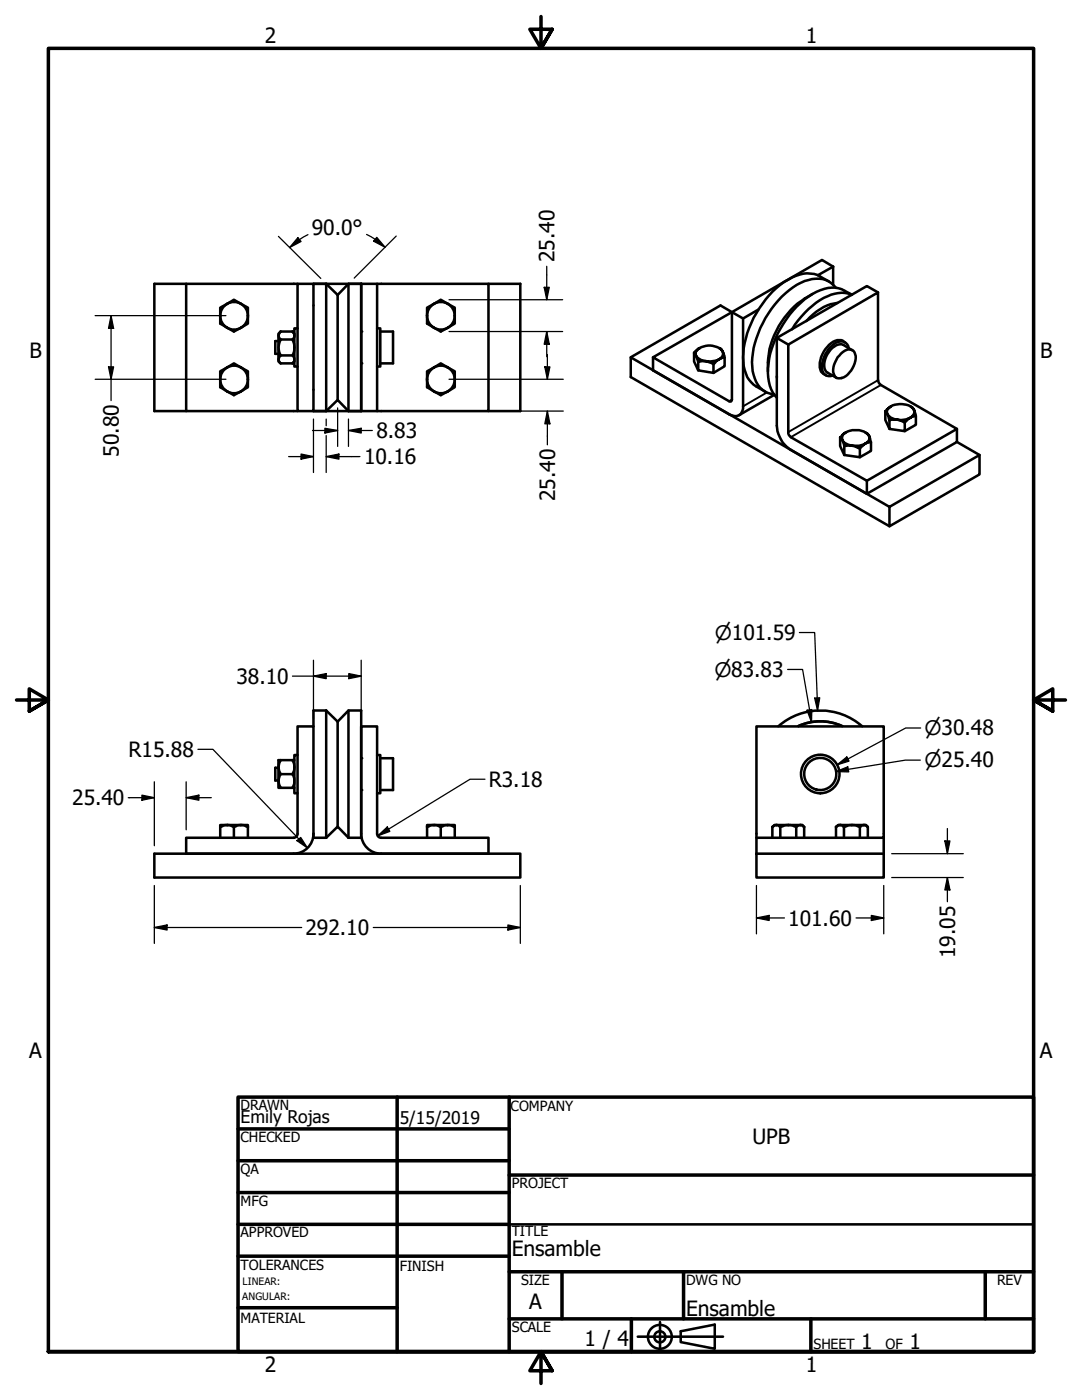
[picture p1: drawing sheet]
<svg xmlns="http://www.w3.org/2000/svg" width="216mm" height="279mm" viewBox="0 0 216 279" stroke-linecap="round" stroke-linejoin="round" font-family="sans-serif">
<!-- layer: Visible (ANSI) -->
<g fill="none" stroke="#000" stroke-width=".51">
<path d="M37.1 56.6h-6.3v25.4h6.3M59.4 56.6h-22.3v25.4h22.3M59.4 56.6h3.1v25.4h-3.1zM62.5 56.6h9.6M67.4 58.9v20.9M69.5 56.6v25.4l-2.1-2.2-2.3 2.2v-25.4l2.3 2.3M72.1 56.6h3.1v25.4h-3.1zM72.1 56.6h-2.6l-2.1 2.3M72.1 56.6v25.4h-9.6M75.2 56.6h22.3v25.4h-22.3M97.5 56.6h6.3v25.4h-6.3M162.1 58.7a16.4 16.4 0 0 0-8.9 15.4"/>
<path d="M165.4 56.2a6.5 6.5 0 0 0-7.3-.8 19.2 19.2 0 0 0-9.3 12.1 10.4 10.4 0 0 0 .7 8.3 7.2 7.2 0 0 0 3.2 2.4M166.2 53.2l-2.2-1.3-18 10.4v17.5l-.1 .3h-.4l-15.2-8.8 15.7-9M166.2 53.2l-3 1.7M166.2 53.2v3.6M166.8 57.5a4.6 4.6 0 0 0-5.4-1.6 14.9 14.9 0 0 0-8.1 6.7 17.6 17.6 0 0 0-3.1 11.4 5.2 5.2 0 0 0 3.7 4.6l.6 .1M169.9 58.9a6.2 6.2 0 0 0-5.5 .5 17.5 17.5 0 0 0-6.3 6.3M170 58.8a6.6 6.6 0 0 0-4-1.4 11.8 11.8 0 0 0-7.7 4.5 19.7 19.7 0 0 0-5.1 12.6l.1 .8a6.4 6.4 0 0 0 1.7 4.1M175.2 58.4l-2.2-1.3-18 10.3v17.6a6.3 6.3 0 0 0 2.8 4.8l15.2 8.8M43.9 63a2.76 2.76 0 0 1 2.8-2.7 2.76 2.76 0 0 1 2.8 2.7M43.9 63v-1.6l2.8-1.6 2.8 1.6v1.6M43.9 63v1.6l1.4 .8M43.9 63a2.76 2.76 0 0 0 1.4 2.4"/>
<path d="M45.3 78.1a2.76 2.76 0 0 0 2.8 0M45.3 65.4a2.76 2.76 0 0 0 2.8 0M45.3 73.3a2.76 2.76 0 0 0 0 4.8M45.3 73.3a2.76 2.76 0 0 1 2.8 0M45.3 73.3l1.4-.8 1.4 .8M45.3 73.3l-1.4 .8v3.2l1.4 .8M45.3 78.1l1.4 .8 1.4-.8M45.3 65.4l1.4 .8 1.4-.8M48.1 73.3l1.4 .8v3.2l-1.4 .8M48.1 73.3a2.76 2.76 0 0 1 0 4.8M49.5 63v1.6l-1.4 .8M49.5 63a2.76 2.76 0 0 1-1.4 2.4"/>
<path d="M55.6 68.1h-.7v2.5h.7M56 70.9a.93 .93 0 0 0 0 1.6M56 67.8a3.1 3.1 0 0 0 0 3.1M56 66.2a.93 .93 0 0 0 0 1.6M56 66.2l-.4 .4v5.5l.4 .4M56 66.2h2.4M56 72.5h2.4M56 70.9h2.4M56 67.8h2.4M58.4 66.2a1.02 1.02 0 0 1 0 1.6 3.5 3.5 0 0 1 0 3.1 1.02 1.02 0 0 1 0 1.6M58.4 66.2l.3 .4M58.7 72.1l-.3 .4"/>
<path d="M59.4 65.5h-.7v7.7h.7M75.2 65.5h.7v7.7h-.7M75.9 66.2h2.5v6.3h-2.5M85.2 63a2.76 2.76 0 0 1 2.8-2.7 2.76 2.76 0 0 1 2.7 2.7M85.2 63v-1.6l2.7-1.6 2.8 1.6v1.6M85.2 63v1.6l1.4 .8M85.2 63a2.76 2.76 0 0 0 1.4 2.4M86.6 65.4a2.76 2.76 0 0 0 2.8 0M86.6 78.1a2.76 2.76 0 0 0 2.8 0M86.6 73.3a2.76 2.76 0 0 0 0 4.8M86.6 73.3a2.76 2.76 0 0 1 2.8 0M86.6 73.3l1.3-.8 1.4 .8"/>
<path d="M86.6 73.3l-1.4 .8v3.2l1.4 .8M86.6 65.4l1.3 .8 1.4-.8M86.6 78.1l1.3 .8 1.4-.8M89.3 73.3l1.4 .8v3.2l-1.4 .8M89.4 73.3a2.76 2.76 0 0 1 0 4.8M90.7 63v1.6l-1.4 .8M90.7 63a2.76 2.76 0 0 1-1.3 2.4M125.9 71.3l51.6 29.9M138.5 70.4v1.7l.8 1.8M138.7 70.1l.9-.6-.3 .2a1.07 1.07 0 0 0-.4 1.3l-.4-.6zM138.9 71l.4 .5 .7 .4 .8 .2-1.5 .1zM139.3 72.2v1.7l3.1 .5v-1.7"/>
<path d="M139.6 69.5a3.7 3.7 0 0 1 4.4 .4l.2 .3-.2-.4-.5-.3M140.8 72.1l1.9-.1 .8-.3-1.1 1zM144.2 70.2l.4 1.2h-.6l-.5 .3 .3-.2a1.16 1.16 0 0 0 .4-1.3zM144.6 71.4v1.7l-2.2 1.3M146 62.3l-2.2-1.3-17.9 10.3v3.9l51.6 29.8M146 62.3l2.3 1.3M148.3 63.6v17.5a1.7 1.7 0 0 1-.9 1.8 1.7 1.7 0 0 1-1.9-.2l-15.2-8.8v-2.6M151.3 61.8l-3 1.8M154.5 78.8l-7.1 4.1M155 67.4l2.3 1.4M155 75.1v.2M157.3 68.8l17.9-10.4v17.5l.1 .4 .5 .5 15.1 8.8-17.9 10.3-15.2-8.7-.3-.3-.2-.4z"/>
<path d="M167.1 60.5a9.4 9.4 0 0 0-6.2 3.6M167.8 70.5l.4-.3a1.44 1.44 0 0 1 1.6-.4 1.44 1.44 0 0 1 1 1.3 4.8 4.8 0 0 1-2.8 4.3 1.21 1.21 0 0 1-1.8-1.2 5.2 5.2 0 0 1 1.6-3.7zM168.6 68.3a2.23 2.23 0 0 0-3.2 .5 5.2 5.2 0 0 0-1.6 5.4l1 .7M169.4 69.5a1.68 1.68 0 0 0-2.9-.9 5.5 5.5 0 0 0-2.3 5.7 1.45 1.45 0 0 0 2 .6M170.1 69.9l-1.8-1.1a2.48 2.48 0 0 0-2.9 1.4 3.6 3.6 0 0 0-.6 4l2.1 1.2M167.6 87.3v1.7l.9 1.8M168.1 87.8a2.62 2.62 0 0 0 2 1.2h-1.6zM168.2 86.7l.6-.4a1.19 1.19 0 0 0-.7 1.5l-.5-.5zM168.5 89v1.8l3.1 .4v-1.7M168.8 86.3a3.7 3.7 0 0 1 4.6 .7l-.3-.4-.4-.3M170.1 89h1.3l1.3-.5-1.1 1zM173.4 87l.4 1.3-1.1 .2 .3-.2a1.07 1.07 0 0 0 .4-1.3z"/>
<path d="M173.8 88.3v1.7l-2.2 1.2M176.7 82.1v1.7l.8 1.8M176.9 81.8l.9-.7a1.16 1.16 0 0 0-.8 1.5l-.3-.5zM177 82.6l.8 .8 1.2 .4-1.5 .1zM177.5 83.9v1.7l3 .4v-1.7M177.8 81.1a4 4 0 0 1 4.4 .4l.2 .3-.7-.7M179 83.8l1.8-.1 .9-.3-.3 .1-.9 .8zM182.4 81.8l.4 1.3-.9 .1-.2 .2 .5-.5a1.01 1.01 0 0 0 .2-1.1zM182.8 83.1v1.7l-2.3 1.2M190.9 85.6v2.6l-17.9 10.4v-2.7M190.9 88.2l4.6 2.6M177.5 101.2l18-10.4v3.9l-18 10.3z"/>
<path d="M55.6 153.2h-.7v2.6h.7M56 151.7a2.42 2.42 0 0 0 0 2.8M56 154.5a2.32 2.32 0 0 0 0 2.7M56 157.2h2.7M56 154.5h2.4M58.4 151.7a2.75 2.75 0 0 1 0 2.8 2.64 2.64 0 0 1 0 2.7M58.7 151.7h-3.1v5.5h.4M59.4 150.7h-.7v7.6h.7M65.1 141.8v25.4M65.1 141.8h-2.6v3.2M65.1 141.8l2.3 2.2M67.4 144l2.1-2.2h2.6v25.4h-2.6"/>
<path d="M67.4 144v21M69.5 141.8v25.4M75.2 150.7h.7v7.6h-.7M75.9 151.3h2.5v6.4h-2.5M155.3 145a12.7 12.7 0 0 1 16.8 0M159.3 144.9a10.5 10.5 0 0 1 8.8 0M30.8 170.4h73v4.7h-73zM43.9 165v2.2M45.3 164.7h-.7l-.7 .3M45.3 164.7h-1.4v.3M45.3 164.7h.7l.7 .3M45.3 164.7h2.8"/>
<path d="M46.7 165v2.2M48.1 164.7h-.7l-.7 .3M48.1 164.7h.7l.7 .3M48.1 164.7h1.4v.3M49.5 165v2.2M58.6 167.2h-21.5v3.2h21.5M59.4 166.4a.79 .79 0 0 1-.8 .8M59.4 166.4v-21.4h3.1v22.2h2.6M62.5 166.4a4 4 0 0 1-3.9 4M65.1 167.2l2.3-2.2 2.1 2.2M72.1 166.4v-21.4h3.1v21.4M72.1 166.4a4 4 0 0 0 3.9 4"/>
<path d="M75.2 166.4a.79 .79 0 0 0 .8 .8M76.1 167.2h21.4v3.2h-21.4M85.2 165v2.2M86.6 164.7h-.7l-.7 .3M86.6 164.7h-1.4v.3M86.6 164.7h.6l.7 .3M86.6 164.7h2.7M87.9 165v2.2M89.3 164.7h-.7l-.7 .3M89.3 164.7h.7l.7 .3M89.3 164.7h1.4v.3M90.7 165v2.2"/>
<path d="M150.9 170.4h25.4v4.7h-25.4zM150.9 167.2v-22.2h25.4v22.2h-25.4v3.2M154.1 165a1.02 1.02 0 0 1 1.6 0 3.5 3.5 0 0 1 3.2 0 1.02 1.02 0 0 1 1.6 0M154.1 165l.5-.3h5.5l.4 .3M154.1 165v2.2M155.7 165v2.2M158.9 165v2.2M160.5 165v2.2M166.8 165a1.02 1.02 0 0 1 1.6 0 3.5 3.5 0 0 1 3.2 0 1.02 1.02 0 0 1 1.6 0M166.8 165l.5-.3h5.5l.4 .3M166.8 165v2.2M168.4 165v2.2"/>
<path d="M171.6 165v2.2M173.2 165v2.2M176.3 167.2v3.2"/>
<circle cx="163.7" cy="154.5" r="3.8"/>
<circle cx="163.7" cy="154.5" r="3.2"/>
</g>
<g fill="#000">
<circle cx="72.1" cy="72.5" r=".25"/>
<circle cx="72.1" cy="66.2" r=".25"/>
<circle cx="72.1" cy="151.3" r=".25"/>
<circle cx="72.1" cy="157.7" r=".25"/>
</g>
<!-- layer: Visible Narrow (ANSI) -->
<path d="M146 79.8l-.5 .3M153 78.4l-4.7 2.7M175.2 75.9l-17.9 10.3M175.8 76.8l-18 10.4" fill="none" stroke="#000" stroke-width=".38"/>
<!-- layer: Border (ANSI) -->
<g fill="none" stroke="#000" stroke-width=".7">
<path d="M107.9 3.3v6.4l-2.2-3.9h4.5l-2.3 3.9 2.3-3.9M3.3 139.7h6.4l-3.9-2.2v4.4l3.9-2.2-3.9 2.2M212.6 139.7h-6.4l3.9-2.2v4.4l-3.9-2.2 3.9 2.2M47.5 218.9h158.7v50.8h-158.7zM79.2 218.9v50.8M101.6 218.9v50.8M47.5 225.3h54.1M47.5 231.6h54.1M47.5 238h54.1M101.6 234.5h104.6M47.5 244.3h54.1M47.5 250.7h54.1"/>
<path d="M101.6 253.8h104.6M112.1 253.8v9.4M136.4 253.8v9.4M196.6 253.8v9.4M9.7 269.7v-260h196.5v260h-196.5h196.5M47.5 261h31.7M101.6 263.2h104.6M110.2 273.6l-2.3-3.9 2.3 3.9h-4.5l2.2-3.9v6.4M126 263.2v6.5M161.8 263.2v6.5"/>
</g>
<!-- layer: Title (ANSI) -->
<g fill="none" stroke="#000" stroke-width=".51">
<path d="M101.6 244.3h104.6M127.3 266.8h17M131.7 263.8v5.6M135.8 265.7l6.8-1.3v4.8l-6.8-1.4z"/>
<circle cx="131.7" cy="266.8" r="2.38"/>
<circle cx="131.7" cy="266.8" r="1.11"/>
</g>
<!-- layer: Dimension (ANSI) -->
<g fill="none" stroke="#000" stroke-width=".25">
<path d="M55.6 47.2l8.4 8.4M59.4 47.4l.7 .8-2.3 1.2zM59.8 47.8l-2 1.6M61.5 46.8l-1.8 1M73.1 46.8l1.8 1M74.9 47.8l1.9 1.5M75.2 47.4l1.6 1.9-2.3-1.2zM79.1 47.1l-8.4 8.4M89.6 59.8h22.7M108.6 57.3h1l-.5 2.5zM109.1 53.1v6.7M19 75.7h26.1"/>
<path d="M19 63h26.1M21.7 73.2h1l-.5 2.5zM22.2 63l.5 2.5h-1zM22.2 63v16.9M89.6 66.2h22.7M89.6 75.7h22.8M108.7 73.2h1l-.5 2.5zM109.1 66.2l.5 2.5h-1zM109.1 66.2v5M109.2 70.7v5M57.6 91.1h4.9M60.1 90.6l2.4 .5-2.4 .5z"/>
<path d="M62.4 85.9h5M62.5 83.6v10.7M64.8 85.5l2.6 .4-2.6 .5zM65.1 91.1l2.5-.5v1zM65.1 91.1h6.7M65.1 83.6v1.4M65.1 86.9v7.4M67.4 81.4v7.7M69.5 85.9l2.6-.4v.9zM69.5 85.9h4.8M69.5 83.6v5.5M99.1 82h13.3"/>
<path d="M109.2 82l.5 2.6h-1zM109.2 82v6.8M58.4 134.9h13.7M62.5 134.9l2.6-.5v1zM62.5 131.8v11.6M69.6 134.4l2.5 .5-2.5 .5zM72.1 131.8v11.6M157.2 133.6h2.9l1.8 10.5M159.5 126.2h3.1l.5 15.6M162.6 139.3h1l-.5 2.5zM25.6 159.2h5.2M28.3 158.7l2.5 .5-2.5 .5z"/>
<path d="M30.8 156v12.8M37.1 159.2l2.6-.5v1zM37.1 159.2h5.1M37.1 156v9.6M39.5 149.5h3l18.8 19.7M96.8 155.5h-3l-18.4 11.3M161 141.7l1-.1-.1 2.5zM166.8 154l2.4-1 .2 1.1zM167 152.7l2-1.6 .4 .8zM183.6 151.7h-2.9l-13.9 2.3M183.7 145.3h-3l-13.7 7.4M30.8 176.7v11.6"/>
<path d="M59.2 167.8l.8-.7 1.3 2.1zM75.4 166.8l1.9-1.8 .5 .9zM103.8 176.7v11.6M150.9 176.7v9.7M176.3 176.7v9.7M177.9 170.4h14.3M177.9 175.1h14.3M188.5 167.8h1l-.5 2.6zM189 175.1l.5 2.5h-1zM189 165.4v5M189 175.1v4.9M30.8 185.1l2.5-.5v1z"/>
<path d="M30.8 185.1h29.4M74.5 185.1h29.3M101.3 184.6l2.5 .5-2.5 .5zM150.9 183.2l2.6-.5v1zM150.9 183.2h5.6M170.8 183.2h5.5M173.9 182.7l2.4 .5-2.4 .5z"/>
</g>
<g fill="#000">
<path d="M59.4 47.4l.7 .8-2.3 1.2z" fill-rule="evenodd"/>
<path d="M75.2 47.4l1.6 1.9-2.3-1.2z" fill-rule="evenodd"/>
<path d="M108.6 57.3h1l-.5 2.5z" fill-rule="evenodd"/>
<path d="M21.7 73.2h1l-.5 2.5z" fill-rule="evenodd"/>
<path d="M22.2 63l.5 2.5h-1z" fill-rule="evenodd"/>
<path d="M108.7 73.2h1l-.5 2.5z" fill-rule="evenodd"/>
<path d="M109.1 66.2l.5 2.5h-1z" fill-rule="evenodd"/>
<path d="M60.1 90.6l2.4 .5-2.4 .5z" fill-rule="evenodd"/>
<path d="M64.8 85.5l2.6 .4-2.6 .5z" fill-rule="evenodd"/>
<path d="M65.1 91.1l2.5-.5v1z" fill-rule="evenodd"/>
<path d="M69.5 85.9l2.6-.4v.9z" fill-rule="evenodd"/>
<path d="M109.2 82l.5 2.6h-1z" fill-rule="evenodd"/>
<path d="M62.5 134.9l2.6-.5v1z" fill-rule="evenodd"/>
<path d="M69.6 134.4l2.5 .5-2.5 .5z" fill-rule="evenodd"/>
<path d="M162.6 139.3h1l-.5 2.5z" fill-rule="evenodd"/>
<path d="M28.3 158.7l2.5 .5-2.5 .5z" fill-rule="evenodd"/>
<path d="M37.1 159.2l2.6-.5v1z" fill-rule="evenodd"/>
<path d="M161 141.7l1-.1-.1 2.5z" fill-rule="evenodd"/>
<path d="M167 152.7l2-1.6 .4 .8z" fill-rule="evenodd"/>
<path d="M166.8 154l2.4-1 .2 1.1z" fill-rule="evenodd"/>
<path d="M59.2 167.8l.8-.7 1.3 2.1z" fill-rule="evenodd"/>
<path d="M75.4 166.8l1.9-1.8 .5 .9z" fill-rule="evenodd"/>
<path d="M188.5 167.8h1l-.5 2.6z" fill-rule="evenodd"/>
<path d="M189 175.1l.5 2.5h-1z" fill-rule="evenodd"/>
<path d="M30.8 185.1l2.5-.5v1z" fill-rule="evenodd"/>
<path d="M101.3 184.6l2.5 .5-2.5 .5z" fill-rule="evenodd"/>
<path d="M150.9 183.2l2.6-.5v1z" fill-rule="evenodd"/>
<path d="M173.9 182.7l2.4 .5-2.4 .5z" fill-rule="evenodd"/>
</g>
<g font-size="4.2">
<text x="52.8" y="8.6">2</text>
<text x="160.8" y="8.6">1</text>
<text x="62.2" y="47">90.0°</text>
<text x="110.6" y="52.3" transform="rotate(-90 110.6 52.3)">25.40</text>
<text x="5.9" y="71.4">B</text>
<text x="207.6" y="71.4">B</text>
<text x="75.1" y="87.4">8.83</text>
<text x="23.7" y="91.1" transform="rotate(-90 23.7 91.1)">50.80</text>
<text x="72.6" y="92.6">10.16</text>
<text x="110.7" y="100" transform="rotate(-90 110.7 100)">25.40</text>
<text x="47.2" y="136.5">38.10</text>
<text x="25.7" y="151.1">R15.88</text>
<text x="14.4" y="160.7">25.40</text>
<text x="97.5" y="157">R3.18</text>
<text x="157.3" y="184.7">101.60</text>
<text x="61" y="186.6">292.10</text>
<text x="190.6" y="191.2" transform="rotate(-90 190.6 191.2)">19.05</text>
<text x="5.8" y="211.1">A</text>
<text x="207.5" y="211.1">A</text>
<text x="150.2" y="228.2">UPB</text>
<text x="102.1" y="250.6">Ensamble</text>
<text x="105.6" y="261.3">A</text>
<text x="136.9" y="262.6">Ensamble</text>
<text x="116.6" y="268.6">1 / 4</text>
<text x="171.8" y="269.2">1</text>
<text x="181.5" y="269.2">1</text>
<text x="52.8" y="273.8">2</text>
<text x="160.8" y="273.8">1</text>
</g>
<g font-size="4">
<text x="142.6" y="127.7">⌀101.59</text>
<text x="142.6" y="135.1">⌀83.83</text>
<text x="184.5" y="146.7">⌀30.48</text>
<text x="184.5" y="153.2">⌀25.40</text>
</g>
<g font-size="3.5">
<text x="48" y="224.1">Emily Rojas</text>
<text x="79.8" y="224.2">5/15/2019</text>
</g>
<g font-size="2.8">
<text x="48" y="221.5">DRAWN</text>
<text x="101.9" y="221.7">COMPANY</text>
<text x="48" y="227.9">CHECKED</text>
<text x="48" y="234.3">QA</text>
<text x="102.1" y="237.1">PROJECT</text>
<text x="48" y="240.6">MFG</text>
<text x="48" y="247">APPROVED</text>
<text x="102.1" y="246.7">TITLE</text>
<text x="48" y="253.4">TOLERANCES</text>
<text x="79.8" y="253.6">FINISH</text>
<text x="104" y="256.4">SIZE</text>
<text x="136.9" y="256.4">DWG NO</text>
<text x="198.9" y="256.3">REV</text>
<text x="48" y="264.1">MATERIAL</text>
<text x="102.1" y="265.8">SCALE</text>
<text x="162.3" y="269.2">SHEET</text>
<text x="176.7" y="269.2">OF</text>
</g>
<g font-size="2">
<text x="48.4" y="256.5">LINEAR:</text>
<text x="48.3" y="259.5">ANGULAR:</text>
</g>
</svg>
